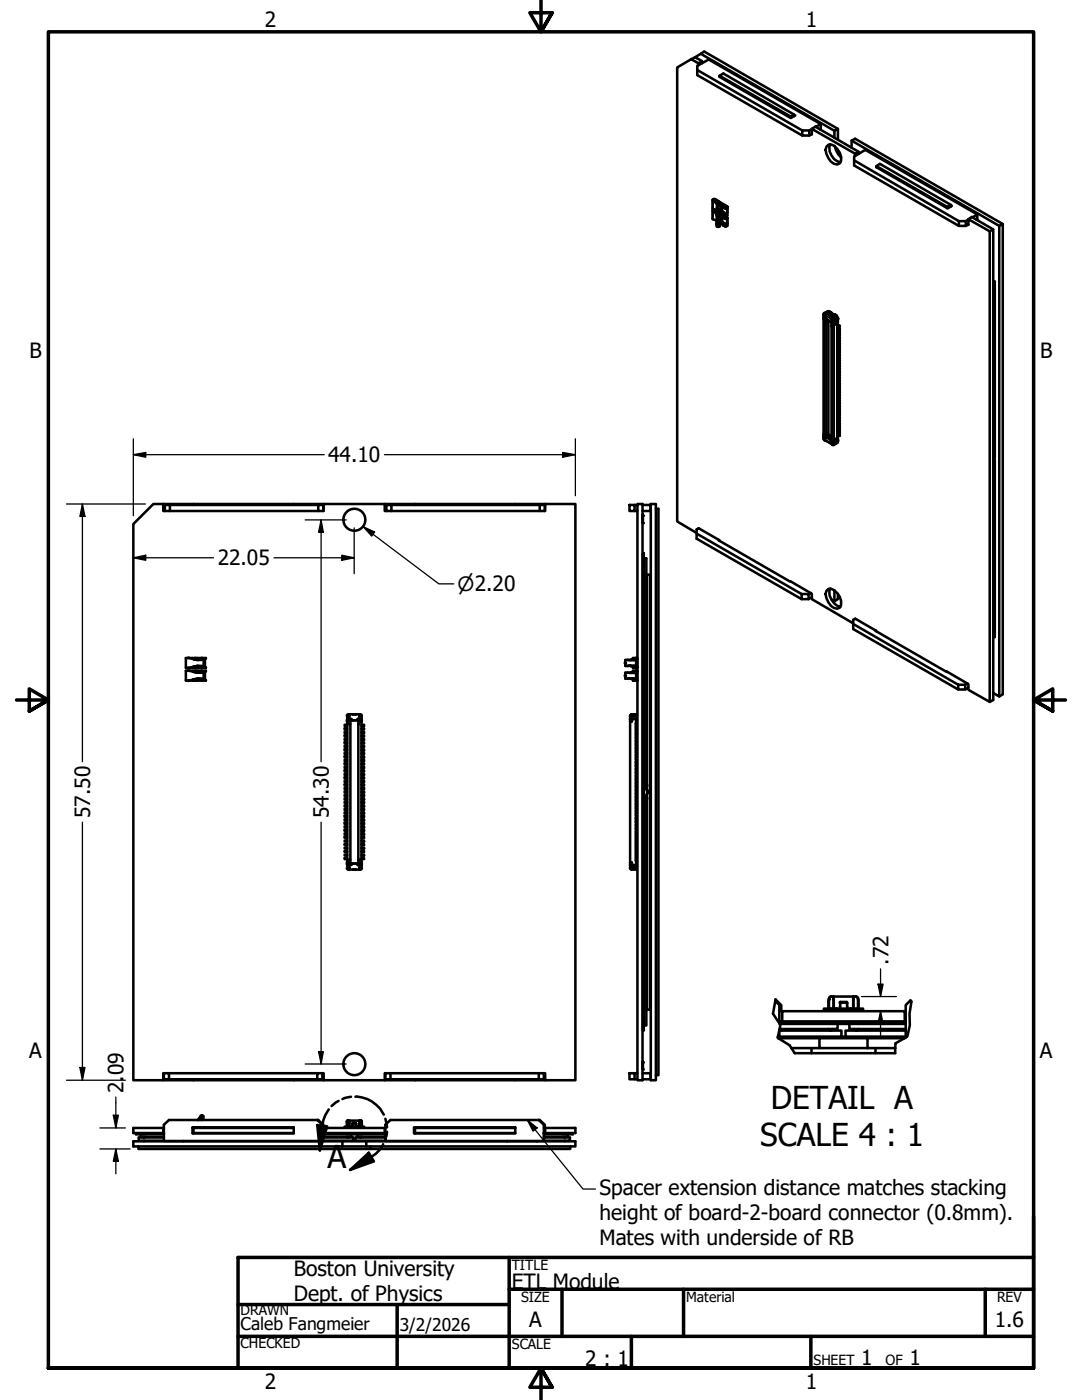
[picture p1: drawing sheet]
<svg xmlns="http://www.w3.org/2000/svg" width="216mm" height="279mm" viewBox="0 0 216 279" stroke-linecap="round" stroke-linejoin="round" font-family="sans-serif">
<!-- layer: Visible (ANSI) -->
<g fill="none" stroke="#000" stroke-width=".51">
<path d="M138.7 11.4l1.4 .8v.4M138.7 11.4l1.8-1.1 26.7 15.4M138.7 11.4l-.8 .4M139.1 14l21 12M139.4 12.6l-1.5-.8-2.8 1.7v90.6l3.9 2.3M139.4 12.6v.4M139.8 10.7l26.7 15.4M140.1 12.2l-.7 .4M143.6 15.1l.7-.4 14.1 8.2v.3M143.6 15.3v-.2l14.1 8.1v.3M143.6 15.2l14.2 8.4 .9-.5-.3-.2M142.2 39.9v1.6l.2 .3 .6 .2-.1-.1"/>
<path d="M158.4 22.9l-.7 .3M160.1 26h1.4v1.1h-1.4zM161.9 26.8l.1-1.1 8.6 5v.4M162 25.7l.7-.4 8.6 5v.4M162 26.7l-.5 .4M162 25.8l-.5 .2M163.6 25.8l.2-.1v-.9l-22.4-12.9-2.3 1.2v1.9l21 12.1M163.8 24.8l-1 .5M164.9 29.3l.4-.4 .5-.1a3.2 3.2 0 0 1 2 3.3l-.2 .5a1.6 1.6 0 0 1-2.3-1l-.6-1.7zM165.6 28.8a2.95 2.95 0 0 0 2.1 3.6M166.5 26.1l.7-.4v2.2M166.5 26.1v1.4"/>
<path d="M166.6 29.1l.7 1.7 .5 .6M169.9 29.5v-1.4l.7-.4 29.5 17v93.9l-.7 .4M169.9 28.1l29.5 17v93.9l-1.2-.7M170.4 32l20.9 12.1M171.3 30.3l-.7 .4M174.9 33.1l.7-.4 14.1 8.2v.3M174.9 33.4v-.3l14.1 8.2v.2M174.9 33.3l14.2 8.3 .8-.5-.2-.1M142.2 42v1.6l.8 .4M142.4 41.8h-.2v.3l.8 .6M143 42.5v.2M143 42.1l-.3-.2h-.4l.7 .6"/>
<path d="M143 44.2v.4M143 42.1l.1 .1h.5M143 42.7l.1 .5 .5-.1M143 40.6l.2 .2M143 42.1v.4M143.1 43.2l-.1 .9 .1 .2 .5-.1M143.1 40.8l-.1 1.3M143.1 40.6l.1 .2M143.2 43.2l-.1 1h.4M143.2 40.8l-.1 1.3 .2 .1 .2-.1M143.2 42.1l.2 .1M143.3 41.8l.2-.1v.3"/>
<path d="M143.3 40.8l-.1 1.4M143.3 43.2l-.1 1.1M143.3 43.8l.1 .1 .1-.1M143.4 43.9l.1-.1 .1 .3M143.5 40.4l-.1-.2-.7-.4-.3-.1-.2 .2 .8 .7h.1M143.5 40.5l-.1-.3-1-.4v.2l.7 .6M143.5 40.5l.2 .3M143.5 42h.1M143.5 40.4v.1M143.5 41.7l-.1 .1M143.5 44v.1M143.6 43.1l.5 .4 .2-.3 .1 .1"/>
<path d="M143.7 40.8l-.1-.5 1.4 .8M143.7 40.8l-.1 .1 .2 .3 .3 .2 .2-.3 .1 .1M143.8 44.6l.4 .2M143.8 42.5l.4 .2M143.9 43.4l-.4 .8h.1M143.9 44.4l.5 .4M143.9 44.5l.5 .3M143.9 41.3l-.4 .8 .1 .1M143.9 42.4l.5 .3M144 43.4l-.4 .8M144 41.3l-.4 .9M144 44.3l-.4 .8-.2 .2-.4-.2v-.5"/>
<path d="M144 42.2l-.4 .9M144.1 43.5l-.1 .9M144.1 41.4l-.1 1M144.3 42.8v.2l.4 .2 .4-.1v-.2M144.3 44.9l.4 .3 .4-.1v-.1M144.3 43.4l.4 .3 .4-.2M144.3 41.3l.4 .4 .4-.2M144.4 43.3l-.1 .1 .4 .2 .4-.1M144.4 43.3l-.3 .2M144.4 41.2l-.1 .1 .4 .2h.5l-.1 1M144.4 41.2l-.3 .2M144.9 43.1l.1 .1"/>
<path d="M145 43.4v-.2l.1 .3M145 44.6v.2M145 41.3v-.2l.1 .4M145 42.5v.3M145.1 43.5v1.1l-.2 .2 .2 .2-.4 .1-.4-.1 .1-.2M145.1 41.5v1l-.2 .2 .2 .2-.4 .2-.4-.2 .1-.2M145.2 41.5h-.1M145.2 43.6l-.1 1M189.7 40.9l-.7 .4M191.3 44.1h1.4v1h-1.4zM193.2 44.8v-1l4.3 2.4v93.9l-4.3-2.4v-1.2l-18.5-10.7M193.2 43.8l.7-.5 4.3 2.5v93.9l-.7 .4"/>
<path d="M193.2 44.8l-.5 .3M193.2 43.8l-.5 .3M194.9 43.9l.1-.1v-1l-22.3-12.9-2.3 1.3v1.8l20.9 12.1M195 42.8l-.9 .6M198.2 56.1l.3 .1-.3 .2M198.2 45.8l-.7 .4M198.5 56.2v35.3l-.3 .2M200.1 44.7l-.7 .4M164.3 62.7v.5l.5 .5M164.3 62.8l.3 .2zM164.3 63.6l.2 .2-.2-.1M164.5 62.5l-.2 .2"/>
<path d="M164.6 63.6l.1 .1v-.2l-.4-.3v23.4l.2 .1M164.7 63.7h.1M164.7 63.6h.1M164.8 63.7l1 .6v-.2a.77 .77 0 0 0 1 0l.4-.2 .1-.3-.5 .1M164.9 63.8v.5h-.3h.3M165.3 63.9v22.8l.6 .4M165.4 62.2l-.2-.1-.7 .4M165.4 62.2l-.8 .5v.3M165.5 62.8v-.1h-.1l.5 .3M165.5 62.7l.4 .2M165.7 62.4l-.2-.2-.7 .4-.2 .3M165.7 62.4h.2"/>
<path d="M165.7 62.2v.2M165.9 62.4l-.4 .3v.2M165.9 62.4l-.2 .1M165.9 62.4l.5 .3M165.9 62.4h.1M165.9 65h.1M165.9 64.4l.1 23.5-.2-.1v.1l.3 .2M166 62.9l.5-.2 .2 .2M166 64.4l-.2-.1 .1-.2 .4 .3 .8-.5 .1 .4-.6 .4M166 62.9l-.1 .1M166.1 64.8h.4zM166.1 63.9h.4"/>
<path d="M166.2 63.4l-.2 .3 .1 .2M166.2 63.4l.6-.4 .3 .2v.3l-.6 .4M166.4 62.8l-.4 .1M166.5 63.8l.1 .1M166.5 63.9h.1M166.5 64.5h.1l-.1 .3zM166.6 63.8v.1M166.7 62.9l.2 .1-.7 .4M166.7 62.8v.1M166.9 63v.1M167.1 79.7v.6M167.1 79.1v.6"/>
<path d="M167.1 78.5v.6M167.1 78v.5M167.1 77.4v.6M167.1 76.8v.6M167.1 76.3v.5M167.1 75.7v.6M167.1 75.1v.6M167.1 74.5v.6M167.1 74v.5M167.1 73.4v.6M167.1 72.8v.6M167.1 72.3v.5"/>
<path d="M167.1 71.7v.6M167.1 71.1v.6M167.1 70.5v.6M167.1 70v.5M167.1 69.4v.6M167.1 68.8v.6M167.1 68.3v.5M167.1 67.7v.6M167.1 67.1v.6M167.1 66.5v.6M167.1 66v.5M167.1 65.4v.6"/>
<path d="M167.1 64.8v.6M167.1 68.8l.4 .3v.2M167.1 68.8l.4 .3M167.1 70l.4 .2v.2M167.1 69.9l.4 .3M167.1 79.1l.4 .3v.2M167.1 79.1l.4 .3M167.1 78l.4 .2v.2M167.1 77.9l.4 .3M167.1 76.8l.4 .3v.2M167.1 76.8l.4 .3M167.1 75.7l.4 .2v.2"/>
<path d="M167.1 75.6l.4 .3M167.1 74.5l.4 .3v.2M167.1 74.5l.4 .3M167.1 73.4l.4 .3v.2M167.1 73.3l.4 .4M167.1 72.3l.4 .2v.2M167.1 72.2l.4 .3M167.1 71.1l.4 .3v.2M167.1 71.1l.4 .3M167.1 64.8l.4 .3v.2M167.1 64.8l.4 .3M167.1 66l.4 .2v.2"/>
<path d="M167.1 65.9l.4 .3M167.1 67.1l.4 .3v.2M167.1 67.1l.4 .3M167.1 68.3l.4 .2v.2M167.1 68.2l.4 .3M167.1 69.4l.4 .3v.1M167.1 69.3l.4 .4M167.1 79.7l.4 .2v.2M167.1 79.6l.4 .3M167.1 78.5l.4 .3v.2M167.1 78.5l.4 .3M167.1 77.4l.4 .3v.2"/>
<path d="M167.1 77.3l.4 .4M167.1 76.3l.4 .2v.2M167.1 76.2l.4 .3M167.1 75.1l.4 .3v.2M167.1 75.1l.4 .3M167.1 74l.4 .2v.2M167.1 73.9l.4 .3M167.1 72.8l.4 .3v.2M167.1 72.8l.4 .3M167.1 71.7l.4 .2v.2M167.1 71.6l.4 .3M167.1 67.7l.4 .2v.2l-.4-.2"/>
<path d="M167.1 67.6l.4 .3M167.1 66.5l.4 .3v.2l-.4-.2M167.1 66.5l.4 .3M167.1 65.4l.4 .3v.1l-.4-.1M167.1 65.3l.4 .4M167.1 70.5l.4 .3v.2l-.4-.2M167.1 70.5l.4 .3M167.1 64.4v.4M167.1 63.4l.1 .1M167.6 69l-.1 .3-.4-.2M167.6 70.2l-.1 .2-.4-.2M167.6 79.3l-.1 .3-.4-.2"/>
<path d="M167.6 78.2l-.1 .2-.4-.2M167.6 77l-.1 .3-.4-.2M167.6 75.9l-.1 .2-.4-.2M167.6 74.7l-.1 .3-.4-.2M167.6 73.6l-.1 .3-.4-.2M167.6 72.5l-.1 .2-.4-.2M167.6 71.3l-.1 .3-.4-.2M167.6 65l-.1 .3-.4-.2M167.6 66.2l-.1 .2-.4-.2M167.6 67.3l-.1 .3-.4-.2M167.6 68.5l-.1 .2-.4-.2M167.6 69.6l-.1 .2-.4-.1"/>
<path d="M167.6 79.9l-.1 .2-.4-.2M167.6 78.7l-.1 .3-.4-.2M167.6 77.6l-.1 .3-.4-.2M167.6 76.5l-.1 .2-.4-.2M167.6 75.3l-.1 .3-.4-.2M167.6 74.2l-.1 .2-.4-.2M167.6 73l-.1 .3-.4-.2M167.6 71.9l-.1 .2-.4-.2M167.6 65.6l-.1 .2M167.6 66.7l-.1 .3M167.6 67.9l-.1 .2M167.6 70.7l-.1 .3"/>
<path d="M164.3 87.6l.2 .2M164.3 87.1l.4 .2zM164.3 87.6l.4 .3M164.3 86.7v.7l.4 .5M164.5 87.8l.1 .1M164.6 86.4h.3v.5M164.7 87.9l1.3 .7v-.1M164.8 87.2l-.1 .1M164.9 86.9l-.3 .2 .1 .2M165.1 86.9l-.4 .3M165.1 86.9l.8 .5-.7-.4-.5 .3M165.1 86.9h.1"/>
<path d="M165.3 86.7l-.4 .2M165.8 87.8l.1-.2-.1 .3 .3 .2M165.9 87.1l.1 .1M166 88.5l.3 .1 .3-.1-.1 .1zM166 88.5l.2 .3M166.1 87.7h.4M166.1 88.1h.4M166.5 87.7h.1l-.1 .3zM166.5 88.1h.1M166.8 87.9l.5-.1-.1 .3-.4 .4 .3-.3v.2l-1 .4M166.8 87.9h.1M167.1 87.1l.1 .5-.6 .3"/>
<path d="M167.1 86.6v.5M167.1 86v.6M167.1 85.4v.6M167.1 84.8v.6M167.1 84.3v.5M167.1 83.7v.6M167.1 83.1v.6M167.1 82.5v.6M167.1 82v.5M167.1 81.4v.6M167.1 80.8v.6M167.1 80.3v.5"/>
<path d="M167.1 86l.4 .2v.2M167.1 85.9l.4 .3M167.1 84.8l.4 .3v.2M167.1 84.8l.4 .3M167.1 83.7l.4 .2v.2M167.1 83.6l.4 .3M167.1 82.5l.4 .3v.2M167.1 82.5l.4 .3M167.1 81.4l.4 .3v.2M167.1 81.3l.4 .4M167.1 80.3l.4 .2v.2M167.1 80.2l.4 .3"/>
<path d="M167.1 86.6l.4 .2v.2M167.1 86.5l.4 .3M167.1 85.4l.4 .3v.2M167.1 85.3l.4 .4M167.1 84.3l.4 .2v.2M167.1 84.2l.4 .3M167.1 83.1l.4 .3v.2M167.1 83.1l.4 .3M167.1 82l.4 .2v.2M167.1 81.9l.4 .3M167.1 80.8l.4 .3v.2M167.1 80.8l.4 .3"/>
<path d="M167.1 87.1h.1M167.1 87.6l-.3 .3M167.1 87.7l.1 .1M167.6 86.2l-.1 .2-.4-.2M167.6 85l-.1 .3-.4-.2M167.6 83.9l-.1 .2-.4-.2M167.6 82.7l-.1 .3-.4-.2M167.6 81.6l-.1 .3-.4-.2M167.6 80.5l-.1 .2-.4-.2M167.6 86.7l-.1 .3-.4-.2M167.6 85.6l-.1 .3-.4-.2M167.6 84.5l-.1 .2-.4-.2"/>
<path d="M167.6 83.3l-.1 .3-.4-.2M167.6 82.2l-.1 .2-.4-.2M167.6 81l-.1 .3-.4-.2M198.2 91.6l.3 .2-.3 .2M198.5 91.8v35.3l-.3 .2M32.6 100.6h-2l-4 4v111h6v-1.4h.1M32.6 100.6v1.4h.3M32.6 100.6h6M32.9 100.8h1v1.2h-1zM33.9 102h29.6M33.9 100.8h29.6M38.6 100.8v-.2h20v.2"/>
<path d="M58.6 100.6h6M63.5 100.8h1v1.2h-1zM64.5 102l.1-1.4h12.2v1.4h.3M76.8 100.6h6M77.1 100.8h1v1.2h-1zM78.1 102h29.6M78.1 100.8h29.6M82.8 100.8v-.2h20v.2M102.8 100.6h6M107.7 100.8h1v1.2h-1zM108.7 102l.1-1.4h6v115h-6v-1.4h-.3M125.6 100.8h1v1.2h-1z"/>
<path d="M126.6 102h.6M126.6 100.8h.6M127.2 100.6h1v115h-1zM128.2 100.8h1.6v1.2h-1.6M128.3 102.7v.2zM128.3 102.9v1.5v-1.5M128.3 110.4h.2v95.3h-.2zM128.5 111.4h.5v46.1h-.5M129.1 114.7h.6v43.2h-.6zM129.7 116.5h.2M129.9 100.6h1v115h-1zM130.9 101.5h.5v113.1h-.5"/>
<path d="M139 106.5l21 12.1M139.4 105.5l4.2 2.3v.1M139.4 105.4l-.4 .3v1.8l21 12.1M143.4 107.8l18.6 10.7v1.1l8.2 4.8M160 118.6h1.4v1h-1.4zM161.8 118.4l-.4 .2M162 119.2l-.6 .4M164.9 117.9l.4-.4a2.32 2.32 0 0 1 2.3 1.6l.2 .9v.7l-.2 .6a1.7 1.7 0 0 1-2.3-1.1l-.6-1.6zM165.6 117.5a3 3 0 0 0 2.1 3.6M165.9 119.6l.6 .4M166.5 117.8v2.2l.7-.4v-1M37.6 133.8h.1"/>
<path d="M37.6 131.3h.1M37.7 133.9l1.2 .2M37.7 131.3l1.2 .3M37.7 135.9h-.1M37.7 133.3h-.1M38.5 134h.1M38.5 131.5h.1M38.5 134v-.1h-1.4v1.9l1.4-.1M38.5 131.5v-.2h-1.4v2l1.4-.1M38.5 134l.4 .1M38.5 135.6l-.8 .2M38.5 133.1v.1"/>
<path d="M38.5 135.6v.2M38.5 131.5l.4 .1M38.5 133.1l-.8 .2M38.5 135.6v.1M38.5 133.1h.1M38.7 135.6v.1M38.7 133.1h.1M38.7 134a2.72 2.72 0 0 0 1.9 .2v1.2l-1.9 .2M38.7 131.5h.1M38.7 135.6h.2M38.7 131.6l1.9 .1v1.2l-1.9 .1M38.7 133h.2"/>
<path d="M38.7 135.6h-.2M38.7 133l-.2 .1M38.8 135.7h.6v.1h-.6zM38.8 134h.6M38.8 133.2h.6v.1h-.6zM38.8 131.4h.6M38.8 131.4v.1M38.8 133.1v.1M38.8 134h.1M38.8 135.6v.1M38.9 134.1l.5 .1M38.9 131.6l.5 .1"/>
<path d="M38.9 135.6h-.4M38.9 133l-.4 .1M39.4 135.7v.1M39.4 135.4l-.5 .2M39.4 135.8h1.7v-.1h-.7v.1M39.4 133.9l.1 .2zM39.4 133.2v.1M39.4 132.9l-.5 .1M39.4 133.3h1.7v-.1h-.7v.1M39.4 131.3l.1 .3zM39.4 135.4l.1 .2M39.4 132.9l.1 .2"/>
<path d="M39.5 134l-.1 .2M39.5 134.1l.1 .1M39.5 131.5l-.1 .2M39.5 131.6h.1M39.6 135.6l-.2 .1M39.6 133l-.2 .2M39.6 134.2h.1M39.6 131.6h.1M39.6 135.5l.6 .1M39.7 135.5h-.1M39.7 133l.5 .1M39.8 131.6v.1"/>
<path d="M39.8 132.9v.1M39.8 134.2h.1M39.8 135.4v.1M40.2 134.1l-.6 .1M40.2 131.5l-.6 .1M40.2 135.6l.2 .1M40.2 133.9h.9v.1h-.9M40.2 133.9h-1.4v.1M40.2 133.9v.1M40.2 133.1l.2 .1M40.2 131.3h.9v.1h-.9M40.2 131.3h-1.4v.1"/>
<path d="M40.2 131.3v.2M40.2 133.2v.1M40.2 135.7v.1M40.4 131.3v.1M40.4 133.9v.1M40.7 134l.2 .2M40.7 131.4l.2 .2M40.9 135.5l-.2 .1M40.9 133l-.2 .1M40.9 134.2v1.3M40.9 131.6v1.4M124.7 134.8v.1"/>
<path d="M124.7 132.3h.1M124.7 132.3l.1 .6h.4M125.2 134.2l1.4 .1M125.2 131.7l1.4 .1M125.8 135.4l.5 .2M125.8 132.9l.5 .1M126.3 134.1l-.5 .1M126.4 134.1h.1M126.3 135.6h.1M126.3 131.6l-.5 .1M126.4 131.6h.1M126.3 133h.1"/>
<path d="M126.4 134.1l-1.6 .1v1.2h.4M126.4 134v.2l.1-.2M126.4 131.6l-1.6 .1-.1 .6M126.4 131.5v.1l.1-.1M126.4 135.7h.1M126.4 134h.1M126.4 131.5h.1M126.5 135.7h.1M126.5 134v.3M126.5 133.1v.1M126.5 131.5v.3M126.5 134l.4 .2v1.3l-.4 .1"/>
<path d="M126.5 135.6l.1 .1M126.5 135.6l-.1-.1v.2M126.5 131.5l.4 .1v1.4l-.4 .1M126.5 133.1l.1 .1M126.5 133.1l-.1-.1v.2M126.5 132.8v.4M126.5 135.4v.3M126.6 135.4h-1.4l1.2 .2M126.6 134h-.1M126.6 132.8l-1.4 .1 1.2 .1M126.6 131.4l-.1 .1M126.9 133.9h.1"/>
<path d="M126.9 134v-.1h-.6v.1h.7M126.9 131.3h.1M126.9 131.4v-.1h-.6v.1h.7M126.9 133.9h.2v.1M126.9 131.3h.2v.2M127 134h.1M127 131.5h.1M127 134v1.7M127 135.7l-.1 .1M127 131.4v1.8M127 133.2l-.1 .1M127 135.5h.1"/>
<path d="M127 134.2h.1M127 133h.1M127 131.6h.1M127 135.7h.1M127 133.1h.1M127 133.9l.1 .1M127 131.3l.1 .2M127.1 135.7l-.1 .1M127.1 133.1l-.1 .2M127.1 134v1.8h-.8v-.1h.6M127.1 131.5v1.8h-.8v-.1h.6M129.7 122.4h.2"/>
<path d="M170.2 124.5l21 12.2M170.6 123.5l4.3 2.5M170.7 123.5l-.5 .2v1.8l21 12.1M191.2 136.7h1.4v.9h-1.4zM193 136.4l-.4 .3M193.2 137.2l-.6 .4M69.3 143.4h.6M69.3 142.9h.4M69.3 142.9v.6M69.3 143.5h.6M69.3 143.5v29.2M69.3 143.6v.4h.2"/>
<path d="M69.3 158.6h-.5v.3h.5M69.3 157.2h-.5v.3h.5M69.3 155.8h-.5v.3h.5M69.3 154.4h-.5v.3h.5M69.3 153h-.5v.3h.5M69.3 151.6h-.5v.3h.5M69.3 150.2h-.5v.3h.5M69.3 148.8h-.5v.3h.5M69.3 147.4h-.5v.3h.5M69.3 146h-.5v.3h.5M69.3 144.7h-.5v.2h.5M69.3 159.3h-.5v.3h.5"/>
<path d="M69.3 157.9h-.5v.3h.5M69.3 156.5h-.5v.3h.5M69.3 155.1h-.5v.3h.5M69.3 153.7h-.5v.3h.5M69.3 152.3h-.5v.3h.5M69.3 150.9h-.5v.3h.5M69.3 149.5h-.5v.3h.5M69.3 148.1h-.5v.3h.5M69.3 146.7h-.5v.3h.5M69.3 145.4h-.5v.2h.5M69.3 142.8v.1M69.4 143.4v.1"/>
<path d="M69.5 143.4v.1M69.5 142.6l-.3 .2M69.5 142.6h.2v.3M69.7 142.9h-.1M69.7 142.7h.1M69.7 144.5h.2M69.9 143.4l.1 .1M69.9 143.5l.1 .2h-.3l.3 .1M69.9 143.8v28.5M69.9 143.5h.1M70 143.5v.3M70 143.8h1.5"/>
<path d="M70 143.7v.1M70.4 142.6h.1M70.9 142.6h.2M71.4 143.5v.3h-1.4M71.4 143.5h.1M71.4 143.7v.1M71.5 144.5h.2M71.5 143.8v28.5M71.7 142.9h.4v.6M71.7 142.9v-.3v.3M71.9 144h.2v28.1h-.2M71.9 142.6h-2.2v.3"/>
<path d="M71.9 142.6l.3 .2M71.9 143.4v.1M72 143.4v.1M72.1 143.5h-.7v.2h.3l-.2 .1M72.1 149.5h.5v.3h-.5M72.1 150.9h.5v.3h-.5M72.1 143.4l-.7 .1M72.1 159.3h.5v.3h-.5M72.1 157.9h.5v.3h-.5M72.1 143.5v.5v-.4M72.1 142.8v.1h-.4M72.1 156.5h.5v.3h-.5"/>
<path d="M72.1 155.1h.5v.3h-.5M72.1 153.7h.5v.3h-.5M72.1 152.3h.5v.3h-.5M72.1 144.7h.5v.2h-.5M72.1 146h.5v.3h-.5M72.1 147.4h.5v.3h-.5M72.1 148.8h.5v.3h-.5M72.1 150.2h.5v.3h-.5M72.1 158.6h.5v.3h-.5M72.1 157.2h.5v.3h-.5M72.1 155.8h.5v.3h-.5M72.1 154.4h.5v.3h-.5"/>
<path d="M72.1 153h.5v.3h-.5M72.1 148.1h.5v.3h-.5M72.1 146.7h.5v.3h-.5M72.1 145.4h.5v.2h-.5M72.1 151.6h.5v.3h-.5M125.7 143.5v29.2M125.7 143.5h.5M125.7 143.5h1.2M125.7 144h.3M125.9 143.4v.1M126 143.6l.1 .1-.1 .3zM126.2 142.9h-.5h1.2"/>
<path d="M126.4 142.9h.5M126.9 143.4v1.3M126.9 149.5h.2v.3h-.2zM126.9 150.9h.2v.3h-.2zM126.9 142.6h.2v.1h-.2M126.9 143.4l-.5 .1M126.9 159.3h.2v.3h-.2zM126.9 157.9h.2v.3h-.2zM126.9 142.6v.3M126.9 142.6h-1l-.2 .8M126.9 156.5h.2v.3h-.2zM126.9 155.1h.2v.3h-.2z"/>
<path d="M126.9 153.7h.2v.3h-.2zM126.9 152.3h.2v.3h-.2zM126.9 144.7h.2v.2h-.2zM126.9 146h.2v.3h-.2zM126.9 147.4h.2v.3h-.2zM126.9 148.8h.2v.3h-.2zM126.9 150.2h.2v.3h-.2zM126.9 158.6h.2v.3h-.2zM126.9 157.2h.2v.3h-.2zM126.9 155.8h.2v.3h-.2zM126.9 154.4h.2v.3h-.2zM126.9 153h.2v.3h-.2z"/>
<path d="M126.9 148.1h.2v.3h-.2zM126.9 146.7h.2v.3h-.2zM126.9 145.4h.2v.2h-.2zM126.9 151.6h.2v.3h-.2zM126.9 144.9v.5M126.9 145.6v.4M126.9 146.3v.4M126.9 147v.4M126.9 147.7v.4M126.9 148.4v.4M126.9 149.1v.4M126.9 149.8v.4"/>
<path d="M126.9 150.5v.4M126.9 151.2v.4M126.9 151.9v.4M126.9 152.6v.4M126.9 153.3v.4M126.9 154v.4M126.9 154.7v.4M126.9 155.4v.4M126.9 156.1v.4M126.9 156.8v.4M126.9 157.5v.4M126.9 158.2v.4"/>
<path d="M126.9 158.9v.4M126.9 159.6v.4M126.9 143.6l.1 1.1M127 142.9l.1 .1M127 144.9v.5M127 145.6v.4M127 146.3v.4M127 147v.4M127 147.7v.4M127 148.4v.4M127 149.1v.4M127 149.8v.4"/>
<path d="M127 150.5v.4M127 151.2v.4M127 151.9v.4M127 152.6v.4M127 153.3v.4M127 154v.4M127 154.7v.4M127 155.4v.4M127 156.1v.4M127 156.8v.4M127 157.5v.4M127 158.2v.4"/>
<path d="M127 158.9v.4M127 159.6v.4M127.1 143.1v.2M127.1 143.4h-.1M128.5 158.7h.5v46h-.5M129 156.5l.2 .2-.2 .3M129 159.1l.2 .3-.2 .2M129.1 158.2h.6v43.3h-.6zM129.7 157.9v.3M69.2 173.3l.3 .2M69.3 172.7v.6M69.3 173.2h.4"/>
<path d="M69.3 161.4h-.5v.3h.5M69.3 160h-.5v.3h.5M69.3 170.6h-.5v.2h.5M69.3 169.2h-.5v.2h.5M69.3 167.8h-.5v.2h.5M69.3 166.3h-.5v.3h.5M69.3 164.9h-.5v.3h.5M69.3 163.5h-.5v.3h.5M69.3 162.1h-.5v.3h.5M69.3 160.7h-.5v.3h.5M69.3 171.3h-.5v.1h.5M69.3 169.9h-.5v.2h.5"/>
<path d="M69.3 168.5h-.5v.2h.5M69.3 167h-.5v.3h.5M69.3 165.6h-.5v.3h.5M69.3 164.2h-.5v.3h.5M69.3 162.8h-.5v.3h.5M69.5 172.1h-.2v.4M69.6 173.2h.1M69.7 173.2v.3h-.2M69.7 171.6h.2M69.7 173.4h.1M69.7 173.2v.3h2v-.3M69.9 172.6l.1-.3h1.4v.3h.1"/>
<path d="M70 172.6l-.1 .1M70 172.3v.2M70.4 173.5h.1M70.9 173.5h.2M71.4 172.3v.2M71.5 172.3l.2 .2h-.3l.1 .2h.6l-.7-.1M71.5 172.3h-1.7l-.1 .2h.3l-.1 .2h-.6M71.5 171.6h.2M71.7 173.2h.4h-.4v.3h.2M72.1 170.6h.5v.2h-.5M72.1 169.2h.5v.2h-.5M72.1 167.8h.5v.2h-.5"/>
<path d="M72.1 166.3h.5v.3h-.5M72.1 164.9h.5v.3h-.5M72.1 163.5h.5v.3h-.5M72.1 162.1h.5v.3h-.5M72.1 160.7h.5v.3h-.5M72.1 172.5v.8M72.1 172.1l.1 .4zM72.1 171.3h.5v.1h-.5M72.1 169.9h.5v.2h-.5M72.1 168.5h.5v.2h-.5M72.1 167h.5v.3h-.5M72.1 165.6h.5v.3h-.5"/>
<path d="M72.1 164.2h.5v.3h-.5M72.1 162.8h.5v.3h-.5M72.1 161.4h.5v.3h-.5M72.1 160h.5v.3h-.5M72.2 173.3l-.3 .2M125.7 173.3l.3 .2h.9M125.7 172.7h.5zM125.7 172.7v.5h.5h-.5v.1M125.7 172.1h.3M126 172.1h.1l-.1 .4zM126.4 173.2h.5zM126.4 172.7h.5z"/>
<path d="M126.9 171.4v1.3M126.9 170.6h.2v.2h-.2zM126.9 169.2h.2v.2h-.2zM126.9 167.8h.2v.2h-.2zM126.9 166.3h.2v.3h-.2zM126.9 164.9h.2v.3h-.2zM126.9 163.5h.2v.3h-.2zM126.9 162.1h.2v.3h-.2zM126.9 160.7h.2v.3h-.2zM126.9 173.2v.3M126.9 173.4h.2v.1h-.2M126.9 171.3h.2v.1h-.2z"/>
<path d="M126.9 169.9h.2v.2h-.2zM126.9 168.5h.2v.2h-.2zM126.9 167h.2v.3h-.2zM126.9 165.6h.2v.3h-.2zM126.9 164.2h.2v.3h-.2zM126.9 162.8h.2v.3h-.2zM126.9 161.4h.2v.3h-.2zM126.9 160h.2v.3h-.2zM126.9 166.6v.4M126.9 160.3v.4M126.9 161v.4M126.9 161.7v.4"/>
<path d="M126.9 162.4v.4M126.9 163.1v.4M126.9 163.8v.4M126.9 164.5v.4M126.9 165.2v.4M126.9 165.9v.4M126.9 167.3v.5M126.9 168v.5M126.9 168.7v.5M126.9 169.4v.5M126.9 170.1v.5M126.9 170.8v.5"/>
<path d="M127 172.7l.1 .1M127 171.4l-.1 1.1M127 160.3v.4M127 161v.4M127 161.7v.4M127 162.4v.4M127 163.1v.4M127 163.8v.4M127 164.5v.4M127 165.2v.4M127 165.9v.4M127 166.6v.4"/>
<path d="M127 167.3v.5M127 168v.5M127 168.7v.5M127 169.4v.5M127 170.1v.5M127 170.8v.5M127.1 172.8l-.1 .4M129.7 199.6h.2M154.7 199.8l.8 .8v3.6M154.7 199.5l1.2 1.1v1.2M165.4 199.5l-.1 .2v1.6M165.4 199.5v2"/>
<path d="M165.4 199.3v.2M165.4 199.4h.1M166 198.9l-.5 .2-.1 .3M166.3 198.9v2.4M166.3 198.9h-.7l-.2 .4M166.3 198.9l.1 2.5M166.3 199.3h.1M166.3 199.2h.1M166.4 198.9h3.8M167.7 200l-.1 .3M167.7 200h1.2M168.9 200l.1 1.3"/>
<path d="M170.2 199.3h.1M170.2 199.2h.1M170.3 198.9h.7l.2 .4M170.3 198.9v2.4M170.3 198.9l-.1 2.5M170.7 198.9l.5 .2 .1 .3M171.2 199.3v.2M181.7 199.6l-1 1 .1 6.4M32.6 215.6h6M32.7 214.2h1v1.2h-1zM33.7 215.4h29.6M33.7 214.2h29.6"/>
<path d="M38.6 215.4v.2h20v-.2M58.6 215.6h6M63.3 214.2h1v1.2h-1zM64.3 214.2h.3v1.4h12.2v-1.4h.1M76.8 215.6h6M76.9 214.2h1v1.2h-1zM77.9 215.4h29.6M77.9 214.2h29.6M82.8 215.4v.2h20v-.2M102.8 215.6h6M107.5 214.2h1v1.2h-1zM125.6 214.2h1v1.2h-1z"/>
<path d="M126.6 215.4h.6M126.6 214.2h.6M128.2 214.2h1.6v1.2h-1.6M128.3 211.8v.2zM128.3 212v1.4v-1.4M155.3 207.2h8.2M155.5 205.7h12.4v1.2h-12.4M155.5 205.5v1.5h-.3M155.5 203.8h.6M155.5 201.8h.6M155.5 204h25.2M155.6 204.3h25.1"/>
<path d="M155.9 203.8v.2M155.9 205.4v.3M156.1 203.8h24.6M156.1 203.8v-2h24.4v2M157.9 209.2h5.6M158.6 210.2h3.3M161.9 209.2v1M165.3 201.3h1.1M165.3 201.3h-.9v.2h2M165.3 205.3a.41 .41 0 0 0 .4 .4 .41 .41 0 0 0 .4-.4M165.7 201.3v.2M165.8 201.3v.1h.6"/>
<path d="M166.4 201.5h.1M166.8 201.4h.2v.1M166.8 201.3h.2M167.1 204.3v1.1h-11.5M167.4 201.5h-.4v-.2h-.2v.2h-.3M167.4 201.3h1.8M167.6 200.3l.3-.2h.8l.3 .2M167.6 200.3v1M167.6 200.8l-.2 .7M167.9 206.9h.8M169 200.8l.2 .7-1.8-.1M169.5 204.3v1.1h11.2"/>
<path d="M169.6 201.3h.2M169.6 201.4h.2v.1M170.2 201.5h.1M170.2 201.3h1.1M170.2 201.4h.7v-.1v.2M170.2 201.5h-.4v-.2h-.2v.2h-.4M170.5 205.3a.41 .41 0 0 0 .4 .4 .41 .41 0 0 0 .4-.4M171.3 201.3v-1.6l-.1-.2v2M171.3 201.3h.9v.2h-1.9M173.1 207.2h-9.6v2h9.6M173.1 207.2h7.4M173.1 209.2h5.5"/>
<path d="M173.1 207.2v2M174.7 209.2v1h-12.8M174.7 210.2h3.9M180.5 201.8h.2M180.7 205.7h-12v1.2h12M26.6 227.8h46.5v1h-46.5zM27.6 228.8v.5h39.9M28.1 226.4v.5h4.6M28.6 226.8l.2 .2 .2-.2M28.7 227.6v.2M32.6 225.1v1M32.7 225.1h-6.1v1h6.1"/>
<path d="M32.7 226.2h-.5h.5M32.7 226.2h-5.6v.2h5.6M32.7 227h-5v.6h5M36.6 227.7v.1M38.4 225.1h20.2M38.4 225h20.2v1.2h-20.2zM38.4 226.1h20.2M38.5 225h-.1M38.6 225v1.2M38.8 225h.1M40 222.8a.29 .29 0 0 1 .4-.1 .29 .29 0 0 1 .1 .4M40.1 222.8l-.7 .7"/>
<path d="M40.3 222.6l-.3 .2M40.3 222.6h.1M40.3 222.6l.3 .2M40.4 223.1v-.3l-.2 .1-.6 .6M40.4 223.1l-.2 .4M40.4 223.1h.2l-.3 .4M40.6 222.8h.1M40.7 225h.1M40.9 225h-2.4M63.3 223.5l1 1v3.2h-31.6v-3.2l1-1h29.8l1 1v.6M64.3 226.1h12.5M64.3 225.1h12.6"/>
<path d="M64.3 227h6.2v.6h-6.2M64.3 226.2h12.6M64.3 226.4h12.6M64.5 226.1v.1M64.5 226.9v.1M64.6 225.1v1M67.5 228.8v.5h46.3v-.5M68.3 227.8v1M69.2 226.8l.2 .2 .2-.2M69.2 224.9h.5M69.2 224.9h-.4v.1h.9M69.2 223.9h.1"/>
<path d="M69.3 223.9l-.1 1M69.3 223.9v1.1M69.3 223.8v.1M69.4 223.6l-.2 .2M69.5 223.6h.2M69.5 223.6l-.3 .3M69.7 223.6v1.3M69.7 223.8h.1M69.7 224.9h-.3v.1M69.7 223.6h2.2M69.7 224.9h.1M69.9 224.9l.1 .1"/>
<path d="M70 224.8h.1M70 224.9l-.2 .1M70 224.9v.1h.2M70.1 226.4v.5h-5.8M70.2 224.9h.1M70.3 224.9h.8M70.3 224.2l.1 .1M70.4 224.3l.1-.1 .6 .1M70.4 224.3v.6M70.4 224.6l-.2 .3M70.4 224.2h.6M70.4 224.2v.1"/>
<path d="M70.5 227.6h6.4M71.1 224.3v.6M71.1 224.6v.3h-.8M71.2 224.9h.1M71.3 224.9l.1 .1M71.3 226.4v.5h5.6M71.4 224.8h.1M71.4 224.9l-.2 .1M71.4 224.9v.1h.2M71.6 224.9h.1M71.8 226.8l.2 .2 .2-.2M71.9 223.6l.3 .3"/>
<path d="M71.9 224.9h-.2v-1.3v1.3h.5M72 223.6l.2 .2M72 224.9v.1M72.1 223.8v.1M72.2 224.9l-.1-1v1.1M72.2 224.9h.4v.1h-.9M73.1 227.8h41.7v1h-41.7M73.9 228.8v.5M76.8 226.1h.1M76.8 225.1v1M76.9 227h-6v.6M82.6 225.1h20.2"/>
<path d="M82.6 225h20.2v1.2h-20.2zM82.6 226.1h20.2M82.8 225v1.2M101.2 227.7v.1M107.2 227.7v.1M107.5 223.5l1 1v3.2h-31.6v-3.2l1-1h29.8l1 1v.6M108.5 225.1h6.3v1h-6.3M108.5 226.2h.7zM108.5 227h5.2v.6h-5.2M108.5 226.2h5.8v.2h-5.8M108.7 226.1v.1M108.7 226.9v.1"/>
<path d="M108.8 225.1v1M112.4 226.8l.2 .2 .2-.2M112.7 227.6v.2M113.3 226.4v.5h-4.8"/>
<circle cx="70.7" cy="103.7" r="2.19"/>
<circle cx="70.7" cy="212.4" r="2.19"/>
</g>
<g fill="#000">
<circle cx="143" cy="44" r=".25"/>
<circle cx="143" cy="44.5" r=".25"/>
<circle cx="143" cy="42" r=".25"/>
<circle cx="143.5" cy="43.8" r=".25"/>
<circle cx="143.5" cy="44.1" r=".25"/>
<circle cx="143.5" cy="41.8" r=".25"/>
<circle cx="143.5" cy="42" r=".25"/>
<circle cx="143.6" cy="41.8" r=".25"/>
<circle cx="144.2" cy="41.3" r=".25"/>
<circle cx="145" cy="44.7" r=".25"/>
<circle cx="145" cy="41.3" r=".25"/>
<circle cx="164.6" cy="64.3" r=".25"/>
<circle cx="165.5" cy="62.7" r=".25"/>
<circle cx="165.5" cy="62.8" r=".25"/>
<circle cx="165.9" cy="64.1" r=".25"/>
<circle cx="164.6" cy="86.4" r=".25"/>
<circle cx="166" cy="87.2" r=".25"/>
<circle cx="128.3" cy="104.4" r=".25"/>
<circle cx="128.3" cy="102.9" r=".25"/>
<circle cx="38.8" cy="135.8" r=".25"/>
<circle cx="38.8" cy="135.7" r=".25"/>
<circle cx="38.8" cy="134" r=".25"/>
<circle cx="38.8" cy="133.3" r=".25"/>
<circle cx="38.8" cy="131.3" r=".25"/>
<circle cx="38.8" cy="133.2" r=".25"/>
<circle cx="38.8" cy="131.4" r=".25"/>
<circle cx="38.8" cy="133.9" r=".25"/>
<circle cx="39.4" cy="135.4" r=".25"/>
<circle cx="39.4" cy="131.7" r=".25"/>
<circle cx="39.4" cy="134.2" r=".25"/>
<circle cx="39.4" cy="132.9" r=".25"/>
<circle cx="40.7" cy="135.7" r=".25"/>
<circle cx="40.7" cy="133.2" r=".25"/>
<circle cx="40.7" cy="134" r=".25"/>
<circle cx="40.7" cy="131.4" r=".25"/>
<circle cx="124.7" cy="132.3" r=".25"/>
<circle cx="124.7" cy="134.9" r=".25"/>
<circle cx="126.5" cy="135.6" r=".25"/>
<circle cx="126.5" cy="133.1" r=".25"/>
<circle cx="126.6" cy="135.6" r=".25"/>
<circle cx="126.6" cy="133.1" r=".25"/>
<circle cx="126.6" cy="134" r=".25"/>
<circle cx="126.6" cy="131.5" r=".25"/>
<circle cx="127" cy="135.8" r=".25"/>
<circle cx="127" cy="133.9" r=".25"/>
<circle cx="127" cy="131.3" r=".25"/>
<circle cx="127" cy="133.3" r=".25"/>
<circle cx="69.4" cy="142.9" r=".25"/>
<circle cx="69.5" cy="142.9" r=".25"/>
<circle cx="70" cy="143.5" r=".25"/>
<circle cx="71.7" cy="142.7" r=".25"/>
<circle cx="71.9" cy="142.9" r=".25"/>
<circle cx="72" cy="142.9" r=".25"/>
<circle cx="125.9" cy="142.9" r=".25"/>
<circle cx="69.4" cy="173.2" r=".25"/>
<circle cx="69.4" cy="172.7" r=".25"/>
<circle cx="69.5" cy="173.2" r=".25"/>
<circle cx="69.5" cy="172.7" r=".25"/>
<circle cx="70" cy="172.6" r=".25"/>
<circle cx="71.7" cy="171.6" r=".25"/>
<circle cx="71.7" cy="173.4" r=".25"/>
<circle cx="71.9" cy="173.2" r=".25"/>
<circle cx="71.9" cy="172.7" r=".25"/>
<circle cx="72" cy="173.2" r=".25"/>
<circle cx="72" cy="172.7" r=".25"/>
<circle cx="125.9" cy="173.2" r=".25"/>
<circle cx="125.9" cy="172.7" r=".25"/>
<circle cx="165.4" cy="199.5" r=".25"/>
<circle cx="128.3" cy="213.4" r=".25"/>
<circle cx="128.3" cy="212" r=".25"/>
<circle cx="166.5" cy="201.5" r=".25"/>
<circle cx="169.3" cy="201.5" r=".25"/>
<circle cx="32.2" cy="226.2" r=".25"/>
<circle cx="69.3" cy="223.9" r=".25"/>
<circle cx="69.8" cy="225" r=".25"/>
<circle cx="71.1" cy="224.9" r=".25"/>
<circle cx="71.2" cy="225" r=".25"/>
<circle cx="71.7" cy="223.8" r=".25"/>
</g>
<!-- layer: Visible Narrow (ANSI) -->
<g fill="none" stroke="#000" stroke-width=".38">
<path d="M142.7 39.8v.5M142.2 40.1v1.6M142.2 42.1v1.7M142.4 42.2h.1M142.4 40.1h.1M142.7 41.9v.4M143 44.8l.1 .2 .3-.2-.4-.3 .4 .3h-.3M143 42.4l.4 .3-.1 .2-.3-.2v1.3M143 42.5l.4 .2-.2 .2-.1-.2M143 40.6v1.4M143.1 44.8h.1M143.1 43.4h.1"/>
<path d="M143.1 41.4h.1M143.1 41.3h.1M143.2 40.8v1.2M143.2 43.2v.9M143.4 40.2h.1M143.4 41.8h.1M143.4 41.7h.1M143.4 40.3h.1M143.4 40.4h.1M143.5 43.8l-.1 .1M143.5 40.4v.2M143.5 42h.1"/>
<path d="M143.5 44.1h.1M143.5 43.8h-.1M143.6 41.8v.1M143.6 40.4l1.4 .7v.2M143.6 43.9h.1M143.6 40.7v.1M143.6 42.2v.9M143.6 44.2v.9M143.6 43.9v.1M143.6 43.1l.5 .3M143.6 41l.6 .3M143.7 40.8l.6 .4"/>
<path d="M143.7 42.9l.6 .3v.1M143.8 42.6l.5 .3v.1M143.8 44.6l.3 .2M143.8 42.5l.4 .1M144 42.3v.1M144 42.2v.2M144 44.3v.1M144.1 41.4v.6M144.1 43.5v.6M144.1 44.2l.9 .5M144.1 44.3l.8 .5M144.1 44.6h.1"/>
<path d="M144.1 42.1l.9 .4M144.1 42.2l.8 .5M144.1 42.5h.1M144.2 42.7h.1M144.2 44.7l.1 .1M144.2 44.6l-.1 .1M144.2 43.4h-.1M144.3 41.3v.1M144.3 43.4v.1M144.3 45h.1M144.7 41.5v.2M144.7 43.1v.1"/>
<path d="M144.7 43.6v.1M144.7 45.1v.1M144.8 41.5v.2M144.8 43.1l.2 .1M144.8 43.6v.1M144.8 45.1v.1M145 42.7h.1M145 43.2v.1M145 44.7v.1M145 43.3v.1M145 44.6v.1M145.1 43.5h.1"/>
<path d="M145.1 41.4l.1 .1M145.1 42.9v.2M145.1 45v.1M164.4 63.8v22.9M164.5 62.5h.1l-.1 .3-.2-.1M164.5 62.9h.1M164.5 62.9v.4M164.5 63.4v.4M164.5 63h.1M164.6 62.9l1.5 .9v.5M164.6 63.6v23.5M164.8 62.6l1.5 .8"/>
<path d="M164.8 63.6l1 .5M164.8 63.7v.6M164.8 64.3v22.1M165.3 62.1l-.7 .4h.1M165.4 62.7h.1M165.6 62.3v.1M165.9 62.4v.1M165.9 64.1l-.1 .1M166 64.4v23.5M166 63.8h.1M166.1 64.3v.5M166.2 64.8v22.9"/>
<path d="M166.3 63.4l.2 .4h-.2h-.2zM166.4 64.8v22.9M166.6 62.9h.1M166.6 64.7l-.1 .1M166.6 64.5l.6-.4-.6 .4M166.9 63.1l-.6 .3M167.1 63.4l-.6 .4v.5M167.1 64.1l-.6 .4v-.2M167.1 63.5h.1M167.2 64.3l-.6 .3M164.3 87.6h.2M164.5 87.8v-.1l1.5 .8"/>
<path d="M164.5 86.7v.4M164.5 87.2v.4M164.7 87.3l1.1 .5M164.8 86.4v.7M164.8 87h.1M164.9 87.1l1 .5M165.9 87.9v.1M165.9 87.7h.1M166 88.6l.2 .2M166.1 88.6l.2 .1 .2-.1M166.1 87.7v.8M166.6 87.9l-.1 .6"/>
<path d="M167.1 88.3l-.7 .5M167.1 87.3l-.6 .4M167.1 87.8h.1M167.2 87.6l-.6 .3M167.2 87.4l-.6 .3M167.2 87.3l-.6 .4"/>
</g>
<g fill="#000">
<circle cx="143" cy="42.5" r=".19"/>
<circle cx="143.1" cy="42.7" r=".19"/>
<circle cx="143.1" cy="44.8" r=".19"/>
<circle cx="143.1" cy="42.1" r=".19"/>
<circle cx="143.1" cy="44.2" r=".19"/>
<circle cx="143.4" cy="44.8" r=".19"/>
<circle cx="143.4" cy="42.7" r=".19"/>
<circle cx="143.6" cy="41.9" r=".19"/>
<circle cx="144" cy="44.4" r=".19"/>
<circle cx="145" cy="41.3" r=".19"/>
<circle cx="166" cy="63.8" r=".19"/>
<circle cx="166.9" cy="63" r=".19"/>
</g>
<!-- layer: Break Line (ANSI) -->
<path d="M154.7 199.5l-.5 2.8 1.5 2.2-.5 2.6 2.3 1.5 1.1 1.6M181.7 199.6l.2 .3-.4 2.4v2.3l-.5 2.3-2.3 1.3-.1 2" fill="none" stroke="#000" stroke-width=".51"/>
<!-- layer: Detail Boundary (ANSI) -->
<path d="M67.6 219.7l-1.4 1M70 218.9l-1.7 .4M70.9 218.9a6.3 6.3 0 0 1 5.7 3.5M63.3 224.5l2 .3-1.5 4.8zM65.6 221.4a6.2 6.2 0 0 0-1.3 3.3l-.5 4.9M69.8 233.5l3.8-3.4 1 1.7zM76.5 228.3a5.5 5.5 0 0 1-2.4 2.6l-4.3 2.6M76.9 223.3l.3 1.7M77.2 225.9l-.4 1.7" fill="none" stroke="#000" stroke-width=".51"/>
<path d="M63.3 224.5l2 .3-1.5 4.8zM69.8 233.5l3.8-3.4 1 1.7z" fill="#000"/>
<!-- layer: Border (ANSI) -->
<g fill="none" stroke="#000" stroke-width=".7">
<path d="M107.9 0v6.4l-2.2-3.9h4.5l-2.3 3.9 2.3-3.9M3.3 139.7h6.4l-3.9-2.2v4.4l3.9-2.2-3.9 2.2M212.6 139.7h-6.4l3.9-2.2v4.4l-3.9-2.2 3.9 2.2M101.6 257.3h104.6M101.6 251v22M112.1 257.3v9.4M136.4 257.3v9.4M196.6 257.3v9.4M206.2 242.8v30.2h-158.7v-22h158.7M9.7 273v-266.6h196.5v266.6h-196.5h196.5M47.5 260.3h54.1M47.5 266.7h158.7"/>
<path d="M79.2 260.3v12.7M110.2 276.9l-2.3-3.9 2.3 3.9h-4.5l2.2-3.9v6.4M126 266.7v6.3M161.8 266.7v6.3"/>
</g>
<!-- layer: Dimension (ANSI) -->
<g fill="none" stroke="#000" stroke-width=".25">
<path d="M26.6 90.7l2.5-.4v.9zM26.6 90.7h38.1M26.6 87.6v15.3M76.7 90.7h38.1M112.3 90.3l2.5 .4-2.5 .5zM114.8 87.6v11.3M13.3 100.6h15.7M16.4 100.6l.6 2.5h-1.1zM16.4 100.6v51.4M26.6 111.3l2.5-.5v1zM26.6 111.3h16M54.7 111.3h16"/>
<path d="M60.9 103.8h8.2M64.1 103.8l.4 2.4h-.9zM64.1 103.8v48.2M68.2 110.8l2.5 .5-2.5 .5zM70.7 105.3v9.2M72.5 105.1l2.2 1.1-.5 .8zM72.5 105.1l15.1 11.4h3M16.4 164.1v51.5M64.1 164.1v48.2M171.9 198.9h7M175.2 196.4h1l-.5 2.5zM175.7 193.4v5.5"/>
<path d="M13.3 215.6h11.7M15.9 213h1.1l-.6 2.6zM23.1 218.9v6.2M60.9 212.3h8.2M63.6 209.9h.9l-.4 2.4zM175.7 201.8l.5 2.5h-1zM175.7 201.8v5M19.9 225.1h5.1M19.9 229.3h6.1M22.6 222.6h1l-.5 2.5zM23.1 229.3l.5 2.5h-1zM23.1 229.3v5"/>
</g>
<g fill="#000">
<path d="M26.6 90.7l2.5-.4v.9zM112.3 90.3l2.5 .4-2.5 .5zM16.4 100.6l.6 2.5h-1.1zM26.6 111.3l2.5-.5v1zM64.1 103.8l.4 2.4h-.9zM68.2 110.8l2.5 .5-2.5 .5zM72.5 105.1l2.2 1.1-.5 .8zM175.2 196.4h1l-.5 2.5zM15.9 213h1.1l-.6 2.6zM63.6 209.9h.9l-.4 2.4zM175.7 201.8l.5 2.5h-1zM22.6 222.6h1l-.5 2.5z"/>
<path d="M23.1 229.3l.5 2.5h-1z"/>
</g>
<!-- layer: Symbol (ANSI) -->
<path d="M105.2 223.5l2 1.6-.8 .6zM105.2 223.5l11.1 13.8h2.5" fill="none" stroke="#000" stroke-width=".25"/>
<path d="M105.2 223.5l2 1.6-.8 .6z" fill="#000"/>
<g font-size="6.3">
<text x="153.8" y="221.2">DETAIL A</text>
<text x="65.3" y="233.1">A</text>
<text x="151.7" y="228.8">SCALE 4 : 1</text>
</g>
<g font-size="4.2">
<text x="52.8" y="5.3">2</text>
<text x="160.8" y="5.3">1</text>
<text x="5.9" y="71.4">B</text>
<text x="207.6" y="71.4">B</text>
<text x="65.5" y="92.3">44.10</text>
<text x="43.4" y="112.8">22.05</text>
<text x="18" y="163.3" transform="rotate(-90 18 163.3)">57.50</text>
<text x="65.6" y="163.3" transform="rotate(-90 65.6 163.3)">54.30</text>
<text x="177.3" y="192.5" transform="rotate(-90 177.3 192.5)">.72</text>
<text x="5.8" y="211.1">A</text>
<text x="24.6" y="214.6" transform="rotate(-90 24.6 214.6)">09</text>
<text x="207.5" y="211.1">A</text>
<text x="24.6" y="218.1" transform="rotate(-90 24.6 218.1)">2.</text>
<text x="119.6" y="238.4">Spacer extension distance matches stacking</text>
<text x="119.6" y="243.5">height of board-2-board connector (0.8mm).</text>
<text x="119.6" y="248.5">Mates with underside of RB</text>
<text x="58.6" y="254.6">Boston University</text>
<text x="102.1" y="257.2">ETL Module</text>
<text x="58.6" y="259.6">Dept. of Physics</text>
<text x="105.6" y="264.8">A</text>
<text x="198.5" y="264.8">1.6</text>
<text x="116.8" y="272.5">2 : 1</text>
<text x="171.8" y="272.5">1</text>
<text x="181.5" y="272.5">1</text>
<text x="52.8" y="277.1">2</text>
<text x="160.8" y="277.1">1</text>
</g>
<text font-size="3.9" x="91.3" y="118">⌀2.20</text>
<g font-size="3.5">
<text x="48" y="265.4">Caleb Fangmeier</text>
<text x="79.8" y="265.6">3/2/2026</text>
</g>
<g font-size="2.8">
<text x="102.1" y="253.4">TITLE</text>
<text x="48" y="262.4">DRAWN</text>
<text x="104" y="259.9">SIZE</text>
<text x="136.9" y="259.9">Material</text>
<text x="198.9" y="259.8">REV</text>
<text x="48" y="269">CHECKED</text>
<text x="102.1" y="269.3">SCALE</text>
<text x="162.3" y="272.5">SHEET</text>
<text x="176.7" y="272.5">OF</text>
</g>
</svg>
